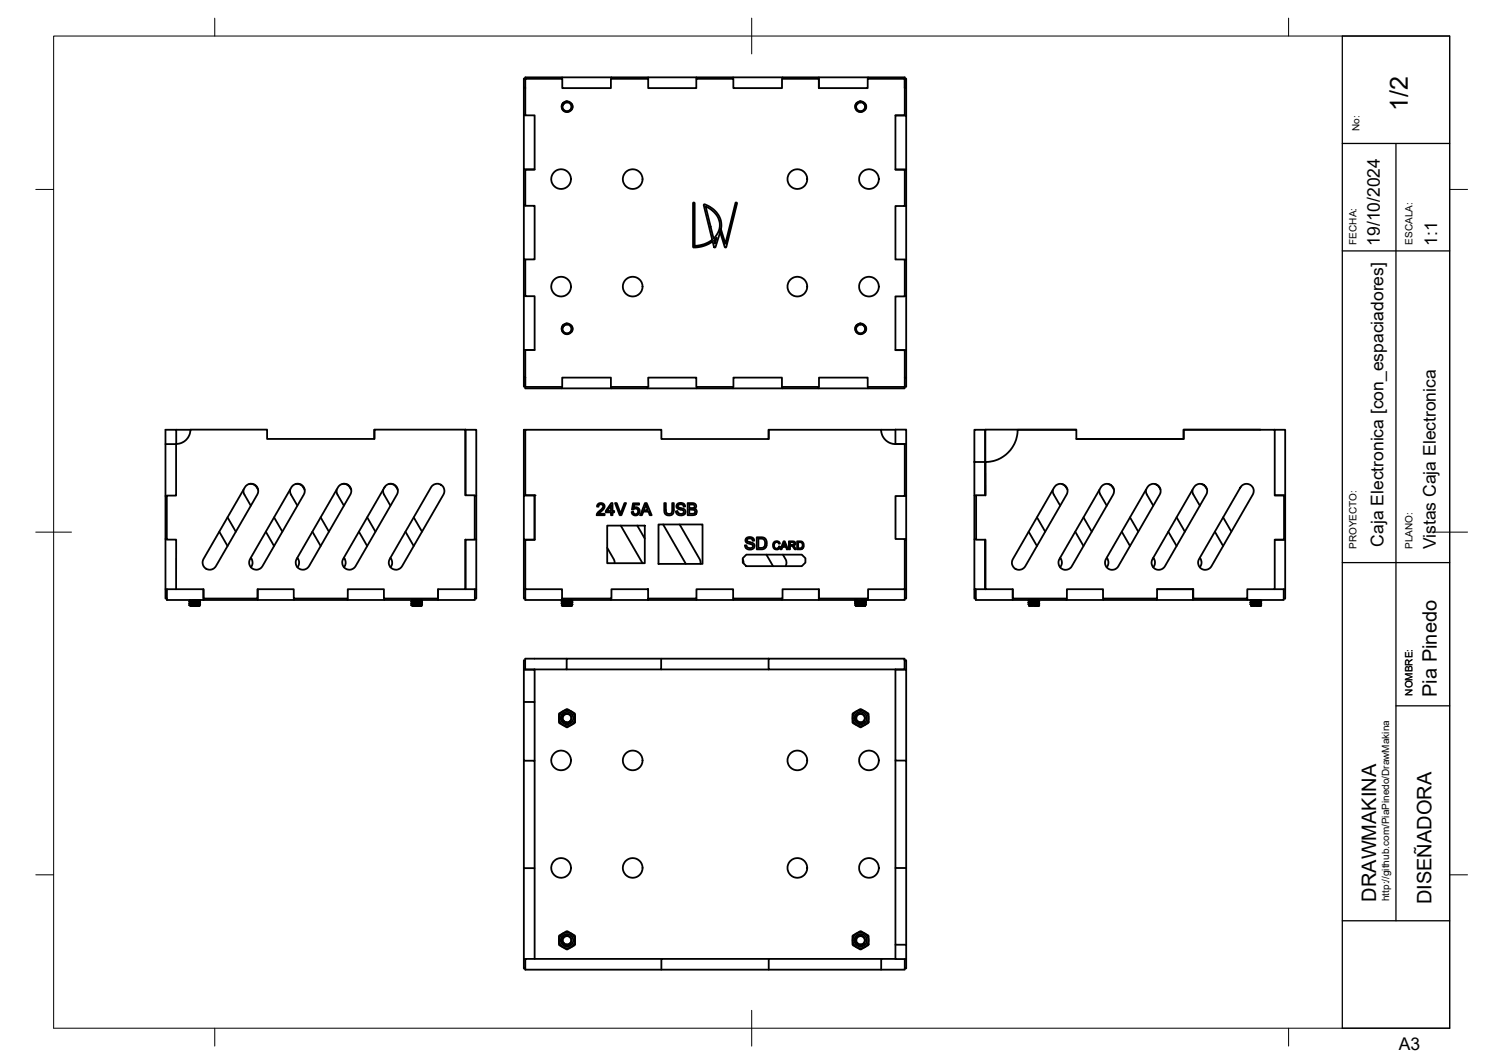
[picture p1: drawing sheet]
<svg xmlns="http://www.w3.org/2000/svg" width="420mm" height="297mm" viewBox="0 0 420 297" stroke-linecap="round" stroke-linejoin="round" font-family="sans-serif">
<!-- layer: Visible -->
<g fill="none" stroke="#000" stroke-width=".51">
<path d="M146.3 24.5v7.7h.4M146.3 32.2v15.1h3.1M146.7 21.9h-.4v2.6h.4M146.7 22h10.4v2.6h13.6v-2.6h10.4v2.6h13.4v-2.6h10.4v2.6h13.6v-2.6h10.2v2.6h13.7v-2.6h10.4v10.2h-2.7v15.2h2.7v10.1h-2.7v14.9h2.7v10.3h-2.7v15.1h2.7v10.2h-10.4v-2.6h-13.6v2.6h-10.4v-2.6h-13.5v2.6h-10.4v-2.6h-13.4v2.6h-10.4v-2.6h-13.6v2.6h-10.4v-10.3h2.7v-15h-2.7v-10.3h2.7v-14.9h-2.7v-10.1h2.7v-15.2h-2.7zM146.7 22v-.4h34.4v.4M157 21.6v.4M157.4 28.7a1.37 1.37 0 0 0-.2 2 1.37 1.37 0 0 0 2 0 1.37 1.37 0 0 0-.2-2 1.38 1.38 0 0 0-1.8 .8M158.4 28.3a1.5 1.5 0 0 1 1.5 1.9 1.5 1.5 0 0 1-2.3 .9 1.5 1.5 0 0 1-.2-2.4M158.4 28.3a1.39 1.39 0 0 0-1.2 1.2M158.4 28.3l-1 .4M159 28.7a1.26 1.26 0 0 1 .5 1.6 1.26 1.26 0 0 1-1.5 .7 1.26 1.26 0 0 1-.8-1.5M159.6 28.8a1.24 1.24 0 0 1 0 1.9"/>
<path d="M170.8 21.6v.4M181.1 21.6h71.7v3h.4v7.6M194.6 21.6v.4M204.8 21.6v.4M218.6 21.6v.4M228.8 21.6v3M239.4 28.7a1.38 1.38 0 0 0-.2 2 1.38 1.38 0 0 0 1.9 .1 1.38 1.38 0 0 0 .2-1.9 1.3 1.3 0 0 0-1.7 0M239.6 28.9l-.4 .6M240.4 28.3a1.5 1.5 0 0 1 1.4 1.9 1.5 1.5 0 0 1-2.2 .9 1.5 1.5 0 0 1-.2-2.4M240.4 28.3a1.38 1.38 0 0 0-1.2 1.2M240.4 28.3l-1 .4M241.1 28.7a1.26 1.26 0 0 1 .5 1.6 1.26 1.26 0 0 1-1.6 .7 1.26 1.26 0 0 1-.8-1.5"/>
<path d="M241.6 28.8a1.24 1.24 0 0 1 0 1.9M242.5 21.6v.4M250.1 32.2h3.1v15.1M252.8 22h.4v2.6M146.3 47.3v10.1h.4M146.3 57.4v15.1h.4M193.7 56.6l.4 .1v12a8.3 8.3 0 0 0 4.9-1.8l-2.3-9.8a6.1 6.1 0 0 1 4.7 6.9l1.2 4 2.9-11.3a.22 .22 0 0 1 .2-.2 .22 .22 0 0 1 .2 .3l-3 12.1-.1 .2-.3-.2-1.3-4.1 .2-.7-1.6 5-.3-.1-.4-1.6a7.8 7.8 0 0 1-5.5 1.6zM197.1 57.6a5.5 5.5 0 0 1 3.4 7.5l-1.2 1.5zM250.1 47.3h3.1v10.1M252.8 57.4h.4v15.1M146.3 72.5v10.1h.4M199.5 67.1l.7-.7-.5 1.6z"/>
<path d="M252.8 72.5h.4v10.1M146.3 82.6v15.1h3.1M146.3 97.7v7.7h.4M157.4 90.7a1.37 1.37 0 0 0-.2 2 1.37 1.37 0 0 0 2 0 1.37 1.37 0 0 0-.2-2 1.38 1.38 0 0 0-1.8 .8M158.4 90.3a1.5 1.5 0 0 1 1.4 1.9 1.5 1.5 0 0 1-2.2 .9 1.5 1.5 0 0 1-.2-2.4M158.4 90.3a1.39 1.39 0 0 0-1.2 1.2M158.4 90.3l-1 .4M159 90.7a1.26 1.26 0 0 1 .5 1.6 1.26 1.26 0 0 1-1.5 .7 1.26 1.26 0 0 1-.8-1.5M159.6 90.9a1.24 1.24 0 0 1 0 1.9M239.4 90.7a1.38 1.38 0 0 0-.2 2 1.38 1.38 0 0 0 1.9 .1 1.38 1.38 0 0 0 .2-1.9 1.3 1.3 0 0 0-1.7 .1M239.6 91l-.4 .5M240.4 90.3a1.5 1.5 0 0 1 1.4 1.9 1.5 1.5 0 0 1-2.2 .9 1.5 1.5 0 0 1-.2-2.4"/>
<path d="M240.4 90.3a1.38 1.38 0 0 0-1.2 1.2M240.4 90.3l-1 .4M241.1 90.7a1.26 1.26 0 0 1 .5 1.6 1.26 1.26 0 0 1-1.6 .7 1.26 1.26 0 0 1-.8-1.5M241.6 90.9a1.24 1.24 0 0 1 0 1.9M250.1 97.7h3.1v7.7M252.8 82.6h.4v15.1M49.2 120h4M104.6 120v2.5M146.3 105.4v2.5h.4M146.7 120h38.1v2.6h30v-2.6h31.4a4 4 0 0 0 4 4h2.6v14.5h-2.6v12h2.6v14h-10.3v2.6h-13.7v-2.6h-10.2v2.6h-13.8v-2.6h-10.2v2.6h-13.5v-2.6h-10.3v2.6h-13.8v-2.6h-10.3v-13.8h2.7v-12.4h-2.7zM146.7 105.4v3h10.3M146.7 120h-.4v18.3"/>
<path d="M157 108v.4h13.8v-.4M180.9 108v.4h-10.1M194.7 108v.4h-13.8M204.8 108v.4h-10.1M214.8 120l-.1 2.6M218.6 108v.4h-13.8M228.7 108v.4h-10.1M242.5 108v.4h-13.8M246.2 120h3.9M252.7 108v.4h-10.2M252.8 105.4h.4v2.6h-.4M272.2 120h3v9h-3z"/>
<path d="M300.7 120l-25.4-.1v18.4M352.1 120l-21.5-.1v2.6h-29.9M356 120h3v47.1h-.4M46.2 138.5h.4M46.2 124h3M49.2 123.9a4 4 0 0 0 4-4h21.4v2.6h30v-2.6h25.4v18.4h2.6v12.4h-2.6v13.8h-7.6v2.6h-15.1v-2.6h-10.1v2.6h-15.1v-2.6h-10.2v2.6h-15v-2.6h-7.7v-13.8h-2.6v-12.3h2.6zM49.2 123.9v-3.9h-3v47.1h.4M68.1 136.7v1l2 3.5M68.6 135.7a2.01 2.01 0 0 1 2.7-.3 2.01 2.01 0 0 1 .6 2.7l-11.6 20a2.01 2.01 0 0 1-2.7 .7 2.01 2.01 0 0 1-.7-2.8zM69.6 135.1a2.18 2.18 0 0 1 2.5 1.6M81.1 136.7l.2 1.4 1.8 3.1M81.6 135.7a2.01 2.01 0 0 1 2.7-.3 2.01 2.01 0 0 1 .6 2.7l-11.6 20a2 2 0 0 1-2.7 .7 2 2 0 0 1-.7-2.8z"/>
<path d="M82.6 135.1a2.18 2.18 0 0 1 2.5 1.6M94.1 136.7l.2 1.4 1.8 3.1M94.7 135.7a2 2 0 0 1 2.6-.3 2 2 0 0 1 .6 2.7l-11.6 20a2.01 2.01 0 0 1-2.7 .7 2.01 2.01 0 0 1-.7-2.8zM95.6 135.1a2.19 2.19 0 0 1 2.5 1.6M107.1 136.7v1l2 3.5M107.7 135.7a2.01 2.01 0 0 1 2.6-.3 2.01 2.01 0 0 1 .6 2.7l-11.6 20a2.01 2.01 0 0 1-2.7 .7 2.01 2.01 0 0 1-.7-2.8zM108.6 135.1a2.18 2.18 0 0 1 2.5 1.6M120.6 135.7a2.01 2.01 0 0 1 2.7-.3 2.01 2.01 0 0 1 .6 2.7l-11.6 20a2 2 0 0 1-2.7 .7 2 2 0 0 1-.7-2.8zM130 138.3v-18.3h3.1v18.4M132.6 138.4h.5v12.1M146.3 138.3h3.1v12.4h-3.1zM250.1 123.9v.1"/>
<path d="M252.8 138.4h.4v12.3h-.4h.4v13.8M253.2 123.9v-4h-3.1v4h3.1v14.5M272.2 129v9.4h.5M272.2 138.4v12.2h.5M275.2 138.3h.1M275.2 129v9.3M275.3 129a9 9 0 0 0 9-9h16.4v2.6h30v-2.6h25.4v18.3h2.6v12.4h-2.6v13.8h-7.7v2.6h-15v-2.6h-10.2v2.6h-15.1v-2.6h-10.1v2.6h-15.1v-2.6h-7.6v-13.8h-2.6v-12.4h2.6zM294.1 136.7l.3 1.4 1.8 3.1M294.7 135.7a2 2 0 0 1 2.7-.2 2 2 0 0 1 .6 2.6l-11.6 20a2 2 0 0 1-2.7 .7 2 2 0 0 1-.7-2.7zM296.6 135.1l1 .6 .6 1M307.1 136.7l.3 1.4 1.8 3.1M307.7 135.7a2.01 2.01 0 0 1 2.7-.2 2.01 2.01 0 0 1 .6 2.6l-11.6 20a2 2 0 0 1-2.7 .7 2 2 0 0 1-.7-2.7z"/>
<path d="M309.6 135.1l.7 .4 .9 1.2M320.1 136.7l.3 1.4 1.8 3.1M320.7 135.7a2.01 2.01 0 0 1 2.7-.2 2.01 2.01 0 0 1 .6 2.6l-11.6 20a2 2 0 0 1-2.7 .7 2 2 0 0 1-.8-2.7zM322.6 135.1l1 .6 .6 1M333.1 136.7l.3 1.4 1.8 3.1M333.8 135.7a2 2 0 0 1 2.6-.2 2 2 0 0 1 .6 2.6l-11.6 20a2 2 0 0 1-2.7 .7 2 2 0 0 1-.7-2.7zM335.6 135.1l1 .6 .6 1M346.8 135.7a2 2 0 0 1 2.6-.2 2 2 0 0 1 .6 2.6l-11.6 20a2 2 0 0 1-2.7 .7 2 2 0 0 1-.7-2.7zM356.1 138.3h2.9M46.2 150.5h.4M61.3 148.4l2.3 4M63.6 144.4l2.3 4"/>
<path d="M70.1 155.7a2.1 2.1 0 0 1 0 2.7M74.3 148.4l2.3 4M76.6 144.4l2.3 4M83.1 155.7a2.1 2.1 0 0 1 0 2.7M87.3 148.4l2.3 4M89.6 144.4l2.3 4M96.1 155.7a2.13 2.13 0 0 1 0 2.7M100.3 148.4l2.3 4M102.6 144.4l2.3 4M109.1 155.7a2.1 2.1 0 0 1 0 2.7M113.3 148.4l2.3 4M115.6 144.4l2.3 4"/>
<path d="M130 150.7v13.8M132.6 150.5h.5v14M146.3 150.7v13.8h.4v3h106.1v-3h.4v2.6h-.4M149.4 150.7h.1M167 143.1l-.3 .7h2.2v-.4h-1.6l.8-.8a1.1 1.1 0 0 0 .8-1.2 1.1 1.1 0 0 0-1-1 .98 .98 0 0 0-1.1 1l.4 .1a.66 .66 0 0 1 1-.6 .66 .66 0 0 1 0 1.1l-1.2 1.1M169.6 152.9l1.8 3.2 .3 1.1M169.6 146.7h10.5v10.5h-10.5zM170.7 141.1v1.5h-1.1zM170.8 140.4h.3v2.2h.5v.4h-.5v.8h-.4v-.8h-1.5v-.4zM171.8 140.4h.5l1.1 3.1 1.1-3.1h.4l-1.3 3.4h-.5zM173.4 146.7l6.1 10.5M176.8 140.5h1.7v.4h-1.3l-.2 .9a1.13 1.13 0 0 1 1.6 .6 1.13 1.13 0 0 1-.7 1.5 1.13 1.13 0 0 1-1.5-1h.5a.75 .75 0 0 0 1 .5 .75 .75 0 0 0 .4-1.1 .75 .75 0 0 0-1.1-.2l-.3 .2-.4-.1z"/>
<path d="M178 146.7l2.1 3.7M180.2 140.4h.5l1.4 3.4h-.6l-.4-1h-1.4l-.4 1h-.4zM180.4 140.8l.6 1.7h-1.1zM184 146.4h12.3v11h-12.3zM185.3 146.4l6.3 11M186 142.4a.9 .9 0 0 0 .9 1.1 .9 .9 0 0 0 .9-1.1v-2h.4v2a1.34 1.34 0 0 1-1.3 1.5 1.34 1.34 0 0 1-1.3-1.5v-2h.4v2M189.9 146.4l5.6 9.7 .2 1.3M190.7 142.4a.57 .57 0 0 1 .3 .8 .57 .57 0 0 1-.8 .3l-.5-.1M190.7 142.4l-.6-.1a1 1 0 0 1-1.1-1.3 1 1 0 0 1 1.5-.6l.6 .3 .3 .4v.3h-.4a.79 .79 0 0 0-.8-.6 .79 .79 0 0 0-.8 .7l.8 .3a1.11 1.11 0 0 1 1.3 1.3 1.11 1.11 0 0 1-1.7 .8 1.1 1.1 0 0 1-1-1.2h.5l.4 .7M192.1 140.4h1.3a.86 .86 0 0 1 1 .6 .86 .86 0 0 1-.4 1 .95 .95 0 0 1 .6 1.2 .95 .95 0 0 1-1.2 .6h-1.3zM192.6 142.3h.7a.63 .63 0 0 1 .9 .5 .63 .63 0 0 1-.8 .6h-.8zM192.6 140.9h.6a.56 .56 0 0 1 .8 .4 .56 .56 0 0 1-.7 .6h-.7z"/>
<path d="M207.5 156.2l.2 1.1M207.5 155.8l1-1h15.5l1 1v1.3l-1 1h-15.5l-1-1zM210 152l-.4-.1a1.05 1.05 0 0 1-1.1-.4 1.05 1.05 0 0 1-.2-1.1 1.33 1.33 0 0 1 1.4-.5 1.33 1.33 0 0 1 1 1l-.4 .1a.79 .79 0 0 0-.8-.7 .79 .79 0 0 0-.8 .7l.8 .4a1.1 1.1 0 0 1 1.3 1.2 1.1 1.1 0 0 1-1.7 .8 1.14 1.14 0 0 1-1-1.1l.4-.1a.93 .93 0 0 0 .9 .8 .93 .93 0 0 0 1-.7l-.4-.3M211.4 150h1.2a1.72 1.72 0 0 1 1.6 1.4 1.72 1.72 0 0 1-1 1.9l-1.8 .1zM213.7 152.3a1.23 1.23 0 0 0 0-1.3 1.23 1.23 0 0 0-1.1-.6h-.7v2.6l1.2-.1 .6-.6M214.1 154.8l1.9 3.3M216.3 151.8a.83 .83 0 0 0 0 1 .83 .83 0 0 0 1.1 .2M216.3 151.8a.66 .66 0 0 1 .7-.5 .66 .66 0 0 1 .6 .5l.3-.1a1.08 1.08 0 0 0-1.5-.5 1.08 1.08 0 0 0-.4 1.6 1.04 1.04 0 0 0 1.6 .4M217.6 152.6l.3 .1M217.6 152.5l-.2 .5M217.9 152.6l-.3 .6M218.7 154.8l.7 1.3a1.96 1.96 0 0 1 .1 2"/>
<path d="M218.9 151.1h.3l1 2.3h-.4l-.2-.7h-1l-.2 .7h-.4zM219.1 151.3l.4 1.1h-.8zM220.7 151.4h.9a.39 .39 0 0 1 .2 .5 .39 .39 0 0 1-.5 .2h-.6zM221.2 152.4h-.5v1h-.3v-2.3h1a.63 .63 0 0 1 .8 .5 .63 .63 0 0 1-.6 .7l.8 1.1h-.4l-.7-1M221.2 152.4h.2M223.8 153.1a.91 .91 0 0 0 .4-1 .91 .91 0 0 0-.8-.7h-.4v1.7h.5M223.8 153.1h-.4M223.9 153.3a1.16 1.16 0 0 0 .6-1.2 1.16 1.16 0 0 0-1.1-1h-.7v2.3l1.1-.1M272.2 150.6v13.9h3M275.2 150.7v13.8M287.4 148.4l2.3 4M289.7 144.4l2.3 4"/>
<path d="M296.2 155.7a2.1 2.1 0 0 1 0 2.7M300.4 148.4l2.3 4M302.7 144.4l2.3 4M309.2 155.7a2.13 2.13 0 0 1 0 2.7M313.4 148.4l2.3 4M315.7 144.4l2.3 4M322.2 155.7a2.03 2.03 0 0 1 0 2.7M326.4 148.4l2.3 4M328.7 144.4l2.3 4M335.2 155.7a2.1 2.1 0 0 1 0 2.7M339.4 148.4l2.3 4M341.7 144.4l2.3 4"/>
<path d="M356.1 150.7h2.9M46.2 164.5h3M46.6 164.5v3h86.1v-3h-2.7M52.9 168.9v.1M52.9 167.9h.1M52.9 168.4h.1M52.9 168.9h.1M52.9 167.9l.3 .2M52.9 169l.3 .1M53 167.5l.2 .1M53.2 167.6v.1M53.2 168.1v.1"/>
<path d="M53.2 169.1v.1M54.6 167.5l-1.4 .1M55.4 167.5l-2.1 .1-.4 .3M55.6 168.9l-2.4 .2M55.6 168.4l-2.4 .3-.3-.2M55.6 167.9l-2.4 .2M55.6 168.9l.2 .2-2.6 .1M55.6 168.9l-2.4 .3M55.6 168.4l-2.2 .2-.5 .3M55.6 167.9l-2.7 .5M55.6 168.4l.3 .2M55.6 167.9l.3 .2"/>
<path d="M55.6 167.9h.1M55.6 168.4h.1M55.6 168.9h.1M55.7 167.5l.2 .1M55.8 169.1l-2.5 .1M55.9 168.6l-3 .3M55.9 168.1l-3 .3M55.9 167.6l-3 .3M55.9 167.7l-3 .2M55.9 168.2l-3 .3M55.9 167.6v.1M55.9 168.1v.1"/>
<path d="M55.9 167.7l-.3 .2M55.9 168.2l-.3 .2M55.9 168.7l-.3 .2M56.8 164.5v3M72 164.5v3M82.1 167.1v.4M97.1 167.1v.4M107.4 167.1v.4M114.9 168.9l.1 .1M114.9 167.9h.1M114.9 168.4h.1M114.9 168.9h.1"/>
<path d="M114.9 167.9l.4 .2M115 169l.3 .1M115 167.5l.3 .1M115.3 167.6v.1M115.3 168.1v.1M115.3 169.1v.1M116.6 167.5l-1.3 .1M117.4 167.5l-2 .1-.5 .3M117.6 168.4l.3 .2-3 .3M117.6 167.9l.3 .2-3 .3M117.6 168.9l.2 .2-2.5 .1M117.6 168.9l-2.3 .3"/>
<path d="M117.6 168.4l-2.2 .2-.5 .3M117.6 167.9l-2.7 .5M117.6 168.9l-2.3 .2M117.6 168.4l-2.3 .3-.4-.2M117.6 167.9l-2.3 .2M117.6 167.9h.1M117.6 168.4h.1M117.6 168.9h.1M117.7 167.5l.2 .1-3 .3M117.8 169.1l-2.4 .1M117.9 167.7l-.3 .2M117.9 168.2l-.3 .2"/>
<path d="M117.9 168.7l-.3 .2M117.9 167.6l-3 .3M117.9 168.1l-3 .4M117.9 168.6l-3 .3M122.4 164.5v3M132.7 164.5h.4v2.6h-.4M146.3 164.5v2.6h.4M156.9 167.5v.1M156.9 168.5v.1M156.9 168.1l.3 .2M156.9 167.6l.3 .2M156.9 169l.3 .2"/>
<path d="M157.1 167.1v.4v-.4M157.2 169.2h1.8M157.2 168.7l-.3 .3M157.2 168.3l-.3 .2M157.2 167.8l-.3 .2M157.4 168.9h1M157.4 168.9l-.5 .1M157.5 167.5l-.6 .1M158.4 168.9l-1.2 .3M159.6 169l-2 .2M159.6 168.5l-2.4 .2M159.6 168l-2.4 .3"/>
<path d="M159.6 167.5l-2.4 .3M159.6 169.1l-1.2 .1M159.6 168.6l-2.4 .2M159.6 167.6l-2.4 .2M159.6 169.1h.1M159.6 168.6l.3 .1M159.6 168l.3 .2M159.6 167.6l.3 .2M159.6 168.5v.1M159.6 169v.1M159.6 167.5h.1M159.7 169.1l-.7 .1"/>
<path d="M159.9 168.7l-2.5 .2M159.9 168.2l-3 .3M159.9 167.8l-3 .3M159.9 168.3l-3 .3 .3 .1M159.9 168.8l-1.5 .1M159.9 167.8h.1M159.9 168.3h.1M159.9 168.7v.1M159.9 167.8l-.3 .2M159.9 168.3l-.3 .2M159.9 168.8l-.3 .2M170.7 167.1v.4"/>
<path d="M181.1 167.1v.4v-.4M194.5 167.1v.4M204.9 167.1v.4M218.5 167.1v.4M228.7 164.5v3M238.9 167.5h.1M238.9 167.5v.1M238.9 168.5v.1M238.9 168.1l.3 .2M238.9 167.6l.3 .2M239 169l.2 .2M239.2 169.2h1.8"/>
<path d="M239.2 168.7l-.2 .3M239.2 168.3l-.3 .2M239.2 167.8l-.3 .2M239.4 168.9h1M239.4 168.9l-.4 .1M239.5 167.5l-.6 .1M240.4 168.9l-1.2 .3M241.6 169.1l-1.2 .1M241.6 168.6l-2.4 .2M241.6 168l-2.4 .3M241.6 167.6l-2.4 .2M241.6 169l-2 .2"/>
<path d="M241.6 168.5l-2.4 .2M241.6 167.5l-2.4 .3M241.6 169.1h.1M241.6 168.6l.3 .1M241.6 168l.3 .2M241.6 167.6l.3 .2M241.6 167.5v.1M241.6 168.5v.1M241.6 169v.1M241.6 167.5h.1M241.7 169.1l-.7 .1M241.9 168.7l-2.5 .2"/>
<path d="M241.9 168.2l-3 .3M241.9 167.8l-3 .3M241.9 168.3l-3 .3 .3 .1M241.9 168.8l-1.5 .1M241.9 167.8h.1M241.9 168.3h.1M241.9 168.7v.1M241.9 167.8l-.3 .2M241.9 168.3l-.3 .2M241.9 168.8l-.3 .2M242.4 167.1v.4M272.2 164.5v2.6h.4"/>
<path d="M272.6 164.5v3h86v-3h-2.5M275.2 164.5h.1M282.9 164.5v3M287.3 167.6v.1M287.3 168.1v.1M287.3 168.6v.1M287.3 168.2l.4 .2M287.3 167.7l.4 .2M287.5 167.5l-.2 .1M287.7 168.9l-.3 .1M287.7 168.4l-.4 .2M287.7 167.9l-.4 .2"/>
<path d="M287.7 167.9h.1M287.7 168.4h.1M287.7 168.9h.1M289.1 167.5l-1.8 .1M289.9 168.9h.4M289.9 168.9l-2.5 .2 1.7 .1 1.2-.3M290 169.1l-.3 .1M290 168.6l-2.3 .3M290 168.1l-2.3 .3M290 167.6l-2.3 .3M290 169.1l-.9 .1M290 168.7l-2.3 .2"/>
<path d="M290 168.2l-2.3 .2M290 167.7l-2.3 .2M290 168.7l.3 .2M290 168.2l.3 .2M290 167.7l.3 .2M290 167.6v.1M290 168.1v.1M290 168.6v.1M290 167.5l-2.7 .2M290.2 167.5l-.2 .1M290.3 169l-.3 .1M290.3 168.9h-.4"/>
<path d="M290.3 168.4l-3 .2M290.3 167.9l-3 .2M290.3 167.9l-3 .3M290.3 168.4l-3 .3 .4 .2M290.3 167.9h.1M290.3 168.4h.1M290.3 168.9h.1M290.3 167.9l-.3 .2M290.3 168.5l-.3 .1M297.9 167.1v.4M308.2 167.1v.4M323.2 167.1v.4"/>
<path d="M323.2 164.5h10M333.4 164.5l-.2 3M348.4 167.1v.4M349.3 167.6v.1M349.3 168.1v.1M349.3 168.6v.1M349.3 168.2l.4 .2M349.3 167.7l.4 .2M349.6 167.5l-.3 .1M349.7 167.9h.1M349.7 168.4h.1M349.7 168.9h.1"/>
<path d="M351.1 167.5l-1.8 .1M351.9 168.9h.4M351.9 168.9l-2.4 .2 1.6 .1 1.2-.3M352 169.1l-.3 .1M352 168.6l-2.3 .3M352 168.1l-2.3 .3M352 167.6l-2.3 .3M352 169.1l-.9 .1M352 168.7l-2.5 .3M352 168.2l-2.3 .2-.4 .2M352 167.7l-2.7 .4M352 168.7l.3 .2"/>
<path d="M352 168.2l.3 .2M352 167.7l.3 .2M352 167.6v.1M352 168.1v.1M352 168.6v.1M352.1 167.5l-2.8 .2M352.3 167.5l-.3 .1M352.3 169l-.3 .1M352.3 168.9h-.4M352.3 168.4l-3 .2M352.3 167.9l-3 .2M352.3 167.9l-3 .3"/>
<path d="M352.3 168.4l-3 .3 .4 .2M352.3 167.9h.1M352.3 168.4h.1M352.3 168.9h.1M352.3 167.9l-.3 .2M352.3 168.5l-.3 .1M358.6 164.5h.4M146.3 187v9h3.1v16.4M146.3 196v16.4h3.1v30M146.7 184.4h-.4v2.6h3.1v9M149.4 186.9v.1M156.3 199.1l1.4-.8a.85 .85 0 0 1 1.4 0l.9 .5a.88 .88 0 0 1 .7 1.2v1a.87 .87 0 0 1-.7 1.2l-.9 .5a.85 .85 0 0 1-1.4 0l-.9-.5a.84 .84 0 0 1-.7-1.2z"/>
<path d="M158.3 183.9h-11.6v3h2.6M184.7 183.9h-26.4v3h-9M184.7 186.9h30M214.7 183.9h38v3h-38zM214.7 183.9h-30v3h-26.4M238.3 199.1l1.4-.8a.85 .85 0 0 1 1.4 0l.9 .5a.88 .88 0 0 1 .7 1.2v1a.87 .87 0 0 1-.7 1.2l-.9 .5a.85 .85 0 0 1-1.4 0l-.9-.5a.87 .87 0 0 1-.7-1.2zM250.1 186.9v25.4h3.1v30M250.1 186.9h3.1v25.4M250.1 186.9h.1M252.8 184.3h.4v2.6M146.3 212.4v30h3.1v25.3M157.5 201.2a1.33 1.33 0 0 0 2 .3"/>
<path d="M157.5 201.2a1.17 1.17 0 0 1 .4-1.8 1.17 1.17 0 0 1 1.7 .9 1.17 1.17 0 0 1-1.4 1.4M157.5 201.2l.7 .5M159.5 201.5a1.4 1.4 0 0 1-2.1 .2 1.4 1.4 0 0 1 .1-2.1 1.4 1.4 0 0 1 2.1 .4 1.22 1.22 0 0 1-1.4 1.7M239.5 201.2a1.33 1.33 0 0 0 2 .3M239.5 201.2a1.17 1.17 0 0 1 .4-1.8 1.17 1.17 0 0 1 1.7 .9 1.17 1.17 0 0 1-1.4 1.4M239.5 201.2l.8 .5M241.5 201.5a1.42 1.42 0 0 1-2.1 .2 1.42 1.42 0 0 1 0-2.1 1.42 1.42 0 0 1 2.1 .2 1.22 1.22 0 0 1 0 1.4 1.22 1.22 0 0 1-1.3 .5M250.1 212.3v30h3.1v21.4M146.3 242.4v25.4h.4M250.1 242.3v21.4h3.1v4M146.3 267.8v2.6h.4M156.3 261.2l1.4-.9a.85 .85 0 0 1 1.4 0l.9 .5a.88 .88 0 0 1 .7 1.2v1a.87 .87 0 0 1-.7 1.2l-.9 .5a.85 .85 0 0 1-1.4 0l-.9-.5a.84 .84 0 0 1-.7-1.2z"/>
<path d="M157.5 263.3a1.33 1.33 0 0 0 2 .3M157.5 263.3a1.17 1.17 0 0 1 .4-1.9 1.17 1.17 0 0 1 1.7 .9 1.17 1.17 0 0 1-1.4 1.4M157.5 263.2l.7 .5M159.5 263.5a1.4 1.4 0 0 1-2.1 .2 1.4 1.4 0 0 1 .1-2.1 1.4 1.4 0 0 1 2.1 .4 1.23 1.23 0 0 1-1.4 1.7M184.8 267.7h-38.1v3h106.1v-3M214.8 267.7h-30v3M238.3 261.2l1.4-.9a.85 .85 0 0 1 1.4 0l.9 .5a.88 .88 0 0 1 .7 1.2v1a.87 .87 0 0 1-.7 1.2l-.9 .5a.85 .85 0 0 1-1.4 0l-.9-.5a.87 .87 0 0 1-.7-1.2zM239.5 263.3a1.33 1.33 0 0 0 2 .3M239.5 263.3a1.17 1.17 0 0 1 .4-1.9 1.17 1.17 0 0 1 1.7 .9 1.17 1.17 0 0 1-1.4 1.4M239.5 263.2l.8 .5M241.5 263.5a1.42 1.42 0 0 1-2.1 .2 1.42 1.42 0 0 1 0-2.1 1.42 1.42 0 0 1 2.1 .3 1.23 1.23 0 0 1 0 1.3 1.23 1.23 0 0 1-1.3 .5M246.2 267.7h-31.4v3"/>
<path d="M250.1 263.7v4h3.1v2.6h-.4M250.1 267.7h-3.9v3"/>
<circle cx="156.7" cy="50" r="2.75"/>
<circle cx="176.7" cy="50" r="2.75"/>
<circle cx="222.8" cy="50" r="2.75"/>
<circle cx="242.8" cy="50" r="2.75"/>
<circle cx="156.7" cy="80" r="2.75"/>
<circle cx="176.7" cy="80" r="2.75"/>
<circle cx="222.8" cy="80" r="2.75"/>
<circle cx="242.8" cy="80" r="2.75"/>
<circle cx="156.7" cy="212.3" r="2.75"/>
<circle cx="158.4" cy="200.5" r="1.75"/>
<circle cx="158.4" cy="200.5" r="2.21"/>
<circle cx="176.7" cy="212.3" r="2.75"/>
<circle cx="222.8" cy="212.3" r="2.75"/>
<circle cx="240.4" cy="200.5" r="1.75"/>
<circle cx="240.4" cy="200.5" r="2.21"/>
<circle cx="242.8" cy="212.3" r="2.75"/>
<circle cx="156.7" cy="242.3" r="2.75"/>
<circle cx="176.7" cy="242.3" r="2.75"/>
<circle cx="222.8" cy="242.3" r="2.75"/>
<circle cx="242.8" cy="242.3" r="2.75"/>
<circle cx="158.4" cy="262.5" r="1.75"/>
<circle cx="158.4" cy="262.5" r="2.21"/>
<circle cx="240.4" cy="262.5" r="1.75"/>
<circle cx="240.4" cy="262.5" r="2.21"/>
</g>
<g fill="#000">
<circle cx="199.5" cy="67.1" r=".25"/>
<circle cx="149.4" cy="138.3" r=".25"/>
<circle cx="156.9" cy="167.5" r=".25"/>
<circle cx="238.9" cy="167.5" r=".25"/>
<circle cx="290" cy="169.2" r=".25"/>
<circle cx="352" cy="169.2" r=".25"/>
</g>
<!-- layer: BORDER -->
<g fill="none" stroke="#000" stroke-width=".28">
<path d="M15 10.1h390v276.9h-390zM60 5.1v5M210 5.1v10M360 5.1v5M10 52.9h5M405 52.9h5M10 148.6h10M400 148.6h10M10 244.2h5M405 244.2h5M60 287v5M210 282.1v9.9"/>
<path d="M360 287v5"/>
</g>
<!-- layer: TITLEBLOCK -->
<path d="M375 10.1h30v276.9h-30zM375 40.1h30M390 40.1v217M375 70h30M375 157.1h30M390 197h15M375 257.1h30" fill="none" stroke="#000" stroke-width=".36"/>
<text font-size="7" x="393.3" y="30.9" transform="rotate(-90 393.3 30.9)">1/2</text>
<g font-size="5.6">
<text x="401.4" y="194.5" transform="rotate(-90 401.4 194.5)">Pia Pinedo</text>
<text x="384.5" y="251.7" transform="rotate(-90 384.5 251.7)">DRAWMAKINA</text>
<text x="399.9" y="252.4" transform="rotate(-90 399.9 252.4)">DISEÑADORA</text>
</g>
<g font-size="4.9">
<text x="385.5" y="68.6" transform="rotate(-90 385.5 68.6)">19/10/2024</text>
<text x="401.5" y="68.6" transform="rotate(-90 401.5 68.6)">1:1</text>
<text x="386.5" y="152.6" transform="rotate(-90 386.5 152.6)">Caja Electronica [con_espaciadores]</text>
<text x="401.1" y="153.4" transform="rotate(-90 401.1 153.4)">Vistas Caja Electronica</text>
<text x="390.8" y="293.2">A3</text>
</g>
<g font-size="2.8">
<text x="379.8" y="36.6" transform="rotate(-90 379.8 36.6)">No:</text>
<text x="378.9" y="68.3" transform="rotate(-90 378.9 68.3)">FECHA:</text>
<text x="394.6" y="68.3" transform="rotate(-90 394.6 68.3)">ESCALA:</text>
<text x="378.9" y="153.3" transform="rotate(-90 378.9 153.3)">PROYECTO:</text>
<text x="394.6" y="153.3" transform="rotate(-90 394.6 153.3)">PLANO:</text>
<text x="394.6" y="194.2" transform="rotate(-90 394.6 194.2)">NOMBRE:</text>
<text x="388.1" y="251.6" transform="rotate(-90 388.1 251.6)">http://github.com/PiaPinedo/DrawMakina</text>
</g>
</svg>
